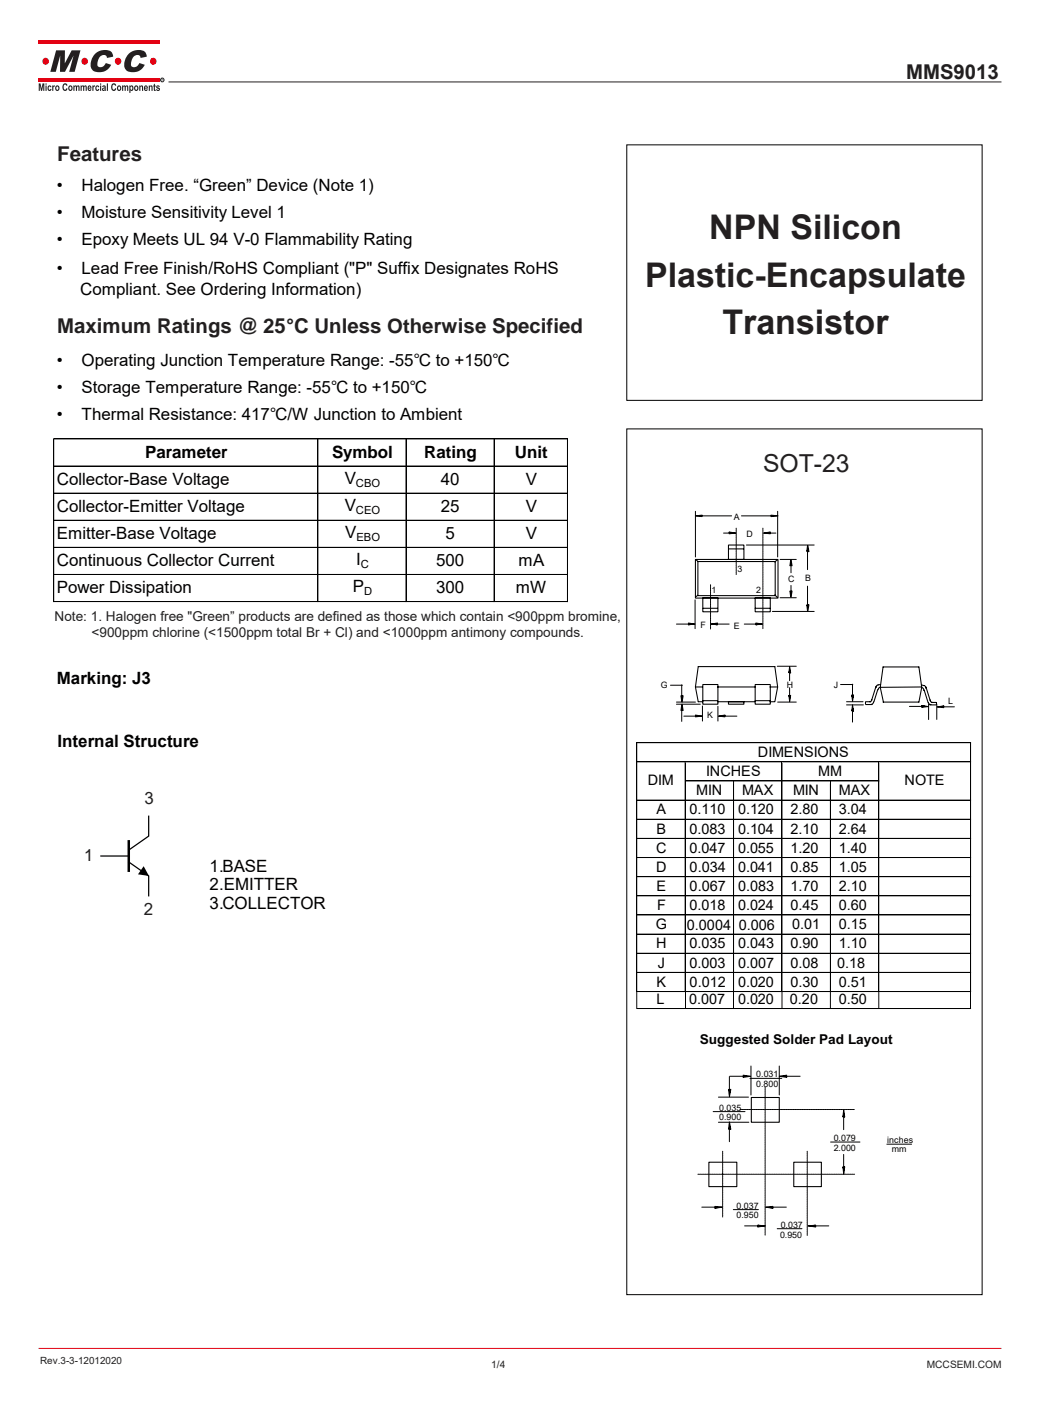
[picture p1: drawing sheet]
<svg xmlns="http://www.w3.org/2000/svg" width="216mm" height="291mm" viewBox="0 0 216 291" stroke-linecap="round" stroke-linejoin="round" font-family="sans-serif">
<g fill="#e30213">
<path d="M8 8.3h25.2v.8h-25.2z"/>
<path d="M8 16.2h25.2v.8h-25.2z"/>
</g>
<g fill="#231f20">
<path d="M8 17.3h.4l.2 1.1 .2-1.1h.4v1.6h-.2v-1.2l-.3 1.2h-.2l-.2-1.2v1.2h-.3zM9.5 17.3h.2v.3h-.2zM9.5 17.8h.2v1.1h-.2zM10 17.9l.4-.2 .3 .4h-.2l-.1-.1a.32 .32 0 0 0-.3 .3 .32 .32 0 0 0 .3 .3l.1-.2 .2 .1a.46 .46 0 0 1-.6 .3 .46 .46 0 0 1-.2-.7zM10.8 17.8h.3v.1l.1-.2 .2 .1-.1 .2-.2 .1v.8h-.3zM11.6 17.9a.51 .51 0 0 1 .8 .4 .51 .51 0 0 1-.8 .4l-.1-.4zM11.8 18.1v.5a.29 .29 0 0 0 .3-.3 .29 .29 0 0 0-.3-.2zM13.2 17.4l.5-.1 .3 .5h-.2l-.2-.2a.53 .53 0 0 0-.4 .5 .53 .53 0 0 0 .4 .5l.2-.3 .2 .1a.55 .55 0 0 1-.7 .5 .55 .55 0 0 1-.3-.8zM14.3 17.9a.51 .51 0 0 1 .8 .4 .51 .51 0 0 1-.8 .4l-.1-.4zM14.5 18.1v.5a.29 .29 0 0 0 .3-.3 .29 .29 0 0 0-.3-.2zM15.2 17.8h.3v.1l.2-.2a.27 .27 0 0 0 .3 .2 .27 .27 0 0 0 .2-.2l.3 .2v1h-.2l-.1-.9-.2 .1v.8h-.2l-.2-.9-.1 .1v.8h-.3zM16.7 17.8h.3v.1l.2-.2a.27 .27 0 0 0 .3 .2 .27 .27 0 0 0 .2-.2l.3 .2v1h-.2l-.1-.9-.2 .1v.8h-.2l-.2-.9-.1 .1v.8h-.3zM18.3 17.9a.44 .44 0 0 1 .6-.1 .44 .44 0 0 1 .1 .6h-.6l.1 .3 .5-.1a.42 .42 0 0 1-.5 .3 .42 .42 0 0 1-.3-.6zM18.5 18l-.1 .2h.4l-.1-.2zM19.2 17.8h.2v.1l.1-.2 .2 .1v.2l-.2 .1-.1 .8h-.2zM19.9 17.9l.5-.2 .2 .4h-.2l-.1-.1a.32 .32 0 0 0-.3 .3 .32 .32 0 0 0 .3 .3l.1-.2 .2 .1a.46 .46 0 0 1-.6 .3 .46 .46 0 0 1-.2-.7zM20.8 17.3h.2v.3h-.2zM20.8 17.8h.2v1.1h-.2zM21.3 17.8a.37 .37 0 0 1 .5-.1 .37 .37 0 0 1 .2 .5v.7l-.2-.1a.35 .35 0 0 1-.6-.2 .35 .35 0 0 1 .4-.4l.1-.2-.5 .1zM21.4 18.5a.2 .2 0 0 0 .4 0 .2 .2 0 0 0-.4 0zM22.2 17.3h.2v1.6h-.2zM23.4 17.4l.5-.1 .2 .5h-.2l-.2-.2a.53 .53 0 0 0-.4 .5 .53 .53 0 0 0 .4 .5l.2-.3 .2 .1a.55 .55 0 0 1-.7 .5 .55 .55 0 0 1-.3-.8zM24.4 17.9a.51 .51 0 0 1 .8 .4 .51 .51 0 0 1-.8 .4l-.1-.4zM24.6 18.1l.1 .5a.29 .29 0 0 0 .3-.3 .29 .29 0 0 0-.4-.2zM25.4 17.8h.2v.1l.2-.2a.27 .27 0 0 0 .3 .2 .27 .27 0 0 0 .3-.2l.2 .2v1h-.2l-.1-.9-.2 .1v.8h-.2l-.1-.9-.2 .1v.8h-.2zM26.9 17.8h.2v.1a.37 .37 0 0 1 .5-.1 .37 .37 0 0 1 .1 .5 .38 .38 0 0 1-.1 .5 .38 .38 0 0 1-.5-.1v.6h-.2zM27.2 18a.32 .32 0 0 0-.1 .4 .32 .32 0 0 0 .3 .2l.1-.4zM28 17.9a.51 .51 0 0 1 .7 .4 .51 .51 0 0 1-.7 .4l-.2-.4zM28.1 18.1l.1 .5a.29 .29 0 0 0 .3-.3 .29 .29 0 0 0-.4-.2zM28.9 17.8h.2v.1l.2-.1a.32 .32 0 0 1 .3 0 .32 .32 0 0 1 .1 .4v.7h-.2v-.8l-.1-.1-.2 .1v.8h-.3zM30 17.9a.44 .44 0 0 1 .6-.1 .44 .44 0 0 1 .1 .6h-.6l.1 .3 .5-.1a.42 .42 0 0 1-.5 .3 .42 .42 0 0 1-.3-.6zM30.2 18l-.1 .2h.4l-.1-.2zM30.9 17.8h.2v.1l.1-.1a.32 .32 0 0 1 .4 0 .32 .32 0 0 1 .1 .4v.7h-.2l-.1-.8-.1-.1-.2 .1v.8h-.2zM31.9 17.5l.3-.1v.4h.1v.2h-.1l.1 .9-.3-.1-.1-.8h-.1zM32.5 17.8l.5-.1 .2 .3-.4-.1-.1 .2a.43 .43 0 0 1 .5 .3 .43 .43 0 0 1-.4 .5l-.3-.1-.1-.2h.6l-.5-.4z"/>
<path d="M11.7 10.5h1.8v2.7l1.4-2.7h1.8l-1.2 4.4h-1.1l.9-3.4-1.8 3.4h-1v-3.4l-.9 3.4h-1.1zM19.7 11.2a2.69 2.69 0 0 1 3.5-.3l.3 .9-1.3 .2a.7 .7 0 0 0-.4-.6 .7 .7 0 0 0-.8 .2 1.98 1.98 0 0 0-.6 2.2 1.12 1.12 0 0 0 1.6-.7l1.1 .4a2.62 2.62 0 0 1-4 1 2.74 2.74 0 0 1 .6-3.3zM26.7 11.2a2.69 2.69 0 0 1 3.5-.3l.3 .9-1.3 .2a.7 .7 0 0 0-.5-.6 .7 .7 0 0 0-.7 .2 1.98 1.98 0 0 0-.6 2.2 1.12 1.12 0 0 0 1.6-.7l1.1 .4a2.62 2.62 0 0 1-4 1 2.74 2.74 0 0 1 .6-3.3z"/>
</g>
<g fill="#e30213">
<circle cx="31.8" cy="12.7" r=".7"/>
<circle cx="24.5" cy="12.7" r=".7"/>
<circle cx="17.6" cy="12.7" r=".7"/>
<circle cx="9.5" cy="12.7" r=".7"/>
</g>
<circle cx="33.7" cy="16.6" r=".38" fill="none" stroke="#231f20" stroke-width=".21"/>
<path d="M33.6 16.4h.2v.2l.1 .2-.2-.2-.1 .2zM33.6 16.4v.2l.2-.1z" fill="#231f20"/>
<path d="M35 17h173" fill="none" stroke="#231f20" stroke-width=".21"/>
<path d="M8 280.1h200" fill="none" stroke="#e30213" stroke-width=".21"/>
<g fill="none" stroke="#000" stroke-width=".21">
<path d="M130.2 30.1h73.8v53.1h-73.8zM11.2 91.1v33.9M11.2 91.2h106.7v33.8M11.2 96.8h106.7M66 91.2v33.8M84.3 91.2v33.8M102.6 91.2v33.8M130.2 89.1h73.8v179.8h-73.8zM11.2 102.4h106.7M11.2 108.1h106.7M11.2 113.7h106.7M11.2 119.3h106.7"/>
<path d="M144.4 106.2v9.5M144.8 107.2h7.2M150.3 110.7h2.2M154 107.2h7.1M155 113.2h14.1M159 110.7h2.1M161.5 106.2v9.5M162 116.2h3.4M164.3 116.6v2.4M167.7 113.6v4.7M11.2 125h106.7M140.5 129.6h3.4"/>
<path d="M144.4 124.6v6M148 129.6h3.4M154.6 129.6h3.4M160.4 127h8.7M161.4 138.4h4M162 124.2h3.4M164 138.8v2.6M164.3 121.6v2.1M167.7 121.7v4.9M132.2 154.2v55.2M132.3 154.3h69.3M132.3 158.2h69.3"/>
<path d="M139.3 142.3h2.4M140.5 145.8h3.9M140.5 146.3h5M141.6 142.3v3.1M141.6 146.6v3.2M142 148.7h3.5M142.3 158.3v51.2M145.9 146.6v3.2M149.1 146.7v3.1M149.5 148.7h3.5M161.5 145.8h3.9M162.4 158.3v51.1"/>
<path d="M164 142.8v2.6M174.6 142.2h2.5M175.8 145.8h3.4M175.8 146.4h3.5M177.1 142.1v3.2M177.1 146.8v3.2M182.5 158.3v51.1M188.9 146.7h3.4M192.9 146.2v3.3M194.6 146.2v3.2M194.7 146.8h3.5M201.6 154.3v55.2"/>
<path d="M132.3 166.2h69.3M132.3 170.2h69.3M132.3 174.1h69.3M132.3 178.1h69.3M142.3 162.2h40.3M152.4 162.3v47.2M172.5 162.3v47.1M132.3 182.1h69.3M132.3 186.1h69.3M132.3 190h69.3M132.3 194h69.3M132.3 198h69.3"/>
<path d="M132.3 202h69.3M132.3 206h69.3M132.3 209.5h69.3M148.1 230.9h6.6M149.2 227.9h6.3M149.2 233.1h6.3M151.5 223.6v3.8M151.5 233.5v3.6M151.6 223.5h3.9M155.8 224h6.6M156 221.4v6M161.8 221.4v6"/>
<path d="M162.3 223.5h3.9M172.5 237.2h6.1M175.2 239.8v3.7M175.2 231v3.6M184.2 237.7h5.1M145.8 250.7h3.9M152.3 251.2h5.2M154.6 254.6h3.9M159.4 250.7h3.9M161.4 255.2h5.2M168.2 254.6h3.9"/>
</g>
<path d="M29.8 179.9l1.1 2-2.2-.3z" fill="#000"/>
<path d="M26.7 174.5v6.6" fill="none" stroke="#000" stroke-width=".52"/>
<path d="M21 177.8h5.7M26.7 179l4.2 2.9v4.2M30.9 169.5v4.2l-4.2 2.9" fill="none" stroke="#000" stroke-width=".26"/>
<path d="M152.9 109.7v9.6M158.4 109.7v20.9M147.6 121.5v9.2M150.1 239.1v13.7M153.7 230.5h23.8M158.9 225.8v30.8M167.7 239.1v17.5M144.9 243.9h32.6" fill="none" stroke="#000" stroke-width=".21" stroke-dasharray=".2 .1"/>
<g fill="none" stroke="#000" stroke-width=".22">
<path d="M144.4 116.2h17.2v8h-17.2zM144.4 116.2l.6 .4M144.5 107.2l1.3 .1M144.9 116.6h16.1v7.1h-16.1zM145.7 107.2h.1M145.7 107.1l-.5 .1 .5 .1M145.8 107l-1.4 .2M145.8 107.1v.1M151.3 113.2h3.2v3h-3.2zM151.3 114h3.1M151.4 110.5l1.4 .2M152 110.7h-.5"/>
<path d="M152 110.7l-.6-.1v.1M152.8 110.7l-1.4 .2M158.7 110.7l1.3 .2M159.5 110.7l.4 .1M159.8 110.7v.1M159.9 110.6l-.5 .1M160 110.5l-1.4 .2M160 110.6v.1M160.1 107l1.5 .2M160.1 107.1v.1M160.2 107.1l.5 .1-.4 .1M160.3 107.2h.1"/>
<path d="M161.4 116.3l-.5 .4M161.4 107.2l-1.3 .1M164.1 117.4l.2-.4 .1 .4M164.2 116.3l-.1 1.2M164.2 117.5h.2M164.2 117.4h.1M164.3 116.2l.2 1.3M167.7 113.4l-.1 1.1M167.7 114.6h.2M167.7 114.4l.1-.4 .1 .5M167.8 113.3l.2 1.3M143 129.4l1.4 .2"/>
<path d="M143 129.6h.6M143 129.6v.1M143.5 129.6l-.5 .2M144.2 129.6l-1.2 .2M144.9 123.6l-.5 .4M146 124.2h3.1v2.9h-3.1zM146 126.3h3M147.7 129.6l1.3 .2M148.9 129.6v.1M149 129.6h-.6l.5 .2M149 129.4l-1.4 .2M149 129.6h.1"/>
<path d="M156.8 124.2h3.2v2.9h-3.2zM156.8 126.3h3.1M157 129.4l1.4 .2M157 129.6h.1M157.1 129.6h.5M157.1 129.6v.1M157.5 129.6l-.4 .2M158.3 129.6l-1.3 .2M160.9 123.6l.5 .4M163.9 139.8h.2M163.9 139.6h.1M164 138.5l.2 1.3"/>
<path d="M164 138.5l-.2 1.2M164.1 139.2v.5M164.1 139.3l-.3 .3M164.1 122.8l.1 1.1M164.2 122.8h.2l-.1 .5-.2-.5M164.2 122.8h.1M164.5 122.8l-.2 1.3M167.6 125.6l.1 1.3M167.7 125.6h.2M167.7 125.8l.1 .3M167.9 125.7l-.1 .5M168 125.6l-.2 1.3"/>
<path d="M141.4 144.5l.2 1.2M141.6 144.5h.1v.5l-.2-.4h.2M141.6 146.4l-.2 1.2M141.6 147.6h.1M141.7 146.3l.2 1.3M141.7 147.5h-.2l.2-.4v.4M141.9 144.5l-.2 1.3M144.4 142.7l.6-4.2h15.9l.6 4.2-.6 3.1M144.4 142.7l.6 3.1h1M144.4 142.7h1.5M144.4 148.5l1.4 .2M144.4 148.6v.1"/>
<path d="M144.5 148.6l.5 .1h-.4M145.7 148.7l-1.3 .2M146 142.2h3.1v4.1h-3.1zM146 145.5h3M149 145.8h7.8M149 142.7h7.8M149.3 148.7l1.3 .2M150 148.7l.6-.1v.1M150.1 148.7h.4M150.6 148.5l-1.4 .2M151.3 145.8h3.2v.5h-3.2zM156.8 142.2h3.2v4.1h-3.2z"/>
<path d="M156.8 145.5h3.1M159.9 145.8h1M159.9 142.7h1.5M163.8 144.4l.2 1.2M163.8 144.5l.3 .5v-.5M163.9 144.5h.1M163.9 144.4h.2M164.2 144.4l-.2 1.4M176.9 144.4l.2 1.1M177 144.5h.1M177 147.6h.1M177 144.4h.2"/>
<path d="M177.1 146.4l.2 1.3M177.1 146.5l-.2 1.2M177.1 147.1l.1 .6h-.2M177.1 147.2l-.2 .4M177.2 144.4l-.1 .5-.2-.4M177.3 144.4l-.2 1.3M179.8 145.8v.5M179.8 145.8h1.1M179.8 146.3h1.3M181.4 145.8v.2l-.4 .3M181.9 142.5l-.8 3-.5 .3M182.3 143.2l-.8 2.6"/>
<path d="M182.5 142.3l-.4 .1-.2 .4M182.9 142.2l-.5 .1M183.4 145.8h7.5l.5-3-.5-4.3h-7.5l-.6 4.3 .7 3M191.4 142.3l.6 .1 .3 .6M191.4 146.5l1.4 .3M191.4 146.6v.2M191.4 142.7l-8.7 .1-.2 .2-.1 .3M191.4 142.8l.4 .3 .1 .3M191.5 146.6l.5 .1-.4 .1M191.9 143.3l.8 2.6M192.3 142.7l.9 2.8M192.7 146.8l-1.3 .1"/>
<path d="M192.8 145.9l.2 .4h.3M193.1 146.4h1.3M193.2 145.4l.2 .4 .3 .1M193.5 145.9h.9M194.5 146v.3M194.8 146.8l1.2 .2M195.4 146.8l.6-.1v.1M195.5 146.8h.4M196 146.6l-1.4 .2M151.3 226.3l.2 1.4M151.5 233l.3 1.6M151.5 233.2l-.2 1.4"/>
<path d="M151.5 234.6h.1M151.5 226.3h.1M151.5 226.4l.1 .5M151.6 233.9v.6M151.6 234l-.1 .4M151.6 226.3v.6M151.8 226.3l-.3 1.5M154.4 223.3l1.4 .2M154.4 223.5v.2M154.4 223.5h.5M155 223.5l-.6 .1M155.9 223.5l-1.5 .3"/>
<path d="M156 228h5.8v5.1h-5.8zM161.8 223.5l1.6 .3M162.7 223.5l.7 .1M163.3 223.5h-.5M163.4 223.3l-1.5 .2M163.4 223.5v.2M175.1 231.9l.2-.5 .1 .6h-.3M175.1 231.9h.1M175.2 230.5l.2 1.5M175.2 230.6l-.1 1.4M147.2 241.4h5.8v5.1h-5.8zM148.5 250.6l1.4 .1"/>
<path d="M148.5 250.7v.2M148.6 250.6l.5 .1M148.6 250.7h.1M149.1 250.8l-.6 .1M150 250.7l-1.5 .3M157.4 254.5l1.4 .1M157.4 254.6v.2M157.5 254.5l.5 .2M157.5 254.6h.1M158.1 254.7l-.7 .1M159 250.7l1.5 .3M159 254.6l-1.6 .2"/>
<path d="M160.5 250.6l-.6 .1M160.5 250.7h.1M160.5 250.6l-1.4 .1M160.5 250.7v.2l-.6-.1M164.9 241.4h5.7v5.1h-5.7zM167.8 254.6l1.6 .2M168.8 254.7l.5 .1M169.3 254.5l-.5 .2M169.3 254.6h.1M169.4 254.5l-1.5 .1M169.4 254.6v.2M175.1 242.4l.1 1.4"/>
<path d="M175.1 242.5l.2 .4M175.1 242.4h.3M175.1 242.5h.1M175.4 242.4l-.1 .6M175.4 242.4l-.2 1.5"/>
</g>
<g font-size="7.1" fill="#231f20">
<text x="147.3" y="49.6">NPN Silicon</text>
<text x="134" y="59.5">Plastic-Encapsulate</text>
<text x="150" y="69.4">Transistor</text>
</g>
<text font-size="5.1" fill="#231f20" x="158.5" y="98.1">SOT-23</text>
<g font-size="4.2" fill="#231f20">
<text x="188.2" y="16.4">MMS9013</text>
<text x="11.9" y="33.4">Features</text>
<text x="11.9" y="69.2">Maximum Ratings @ 25°C Unless Otherwise Specified</text>
</g>
<g font-size="3.5">
<text x="11.8" y="39.6">•</text>
<text x="16.9" y="39.6">Halogen Free. “Green” Device (Note 1)</text>
<text x="11.8" y="45.2">•</text>
<text x="16.9" y="45.2">Moisture Sensitivity Level 1</text>
<text x="11.8" y="50.9">•</text>
<text x="16.9" y="50.9">Epoxy Meets UL 94 V-0 Flammability Rating</text>
<text x="11.8" y="56.9">•</text>
<text x="16.9" y="56.9">Lead Free Finish/RoHS Compliant (&quot;P&quot; Suffix Designates RoHS</text>
<text x="16.7" y="61.3">Compliant. See Ordering Information)</text>
<text x="11.8" y="76">•</text>
<text x="16.9" y="76">Operating Junction Temperature Range: -55℃ to +150℃</text>
<text x="11.8" y="81.7">•</text>
<text x="16.9" y="81.7">Storage Temperature Range: -55℃ to +150℃</text>
<text x="11.8" y="87.3">•</text>
<text x="16.9" y="87.3">Thermal Resistance: 417℃/W Junction to Ambient</text>
<text x="30.1" y="95.1">Parameter</text>
<text x="69" y="95.1">Symbol</text>
<text x="88.1" y="95.1">Rating</text>
<text x="107" y="95.1">Unit</text>
<text x="11.8" y="100.7">Collector-Base Voltage</text>
<text x="71.6" y="100.5">V</text>
<text x="91.5" y="100.7">40</text>
<text x="109.2" y="100.7">V</text>
<text x="11.8" y="106.3">Collector-Emitter Voltage</text>
<text x="71.6" y="106.1">V</text>
<text x="91.5" y="106.3">25</text>
<text x="109.2" y="106.3">V</text>
<text x="11.8" y="111.9">Emitter-Base Voltage</text>
<text x="71.7" y="111.7">V</text>
<text x="92.5" y="111.9">5</text>
<text x="109.2" y="111.9">V</text>
<text x="11.8" y="117.6">Continuous Collector Current</text>
<text x="74" y="117.4">I</text>
<text x="90.6" y="117.6">500</text>
<text x="107.7" y="117.6">mA</text>
<text x="11.8" y="123.2">Power Dissipation</text>
<text x="73.3" y="123">P</text>
<text x="90.6" y="123.2">300</text>
<text x="107.1" y="123.2">mW</text>
<text x="11.8" y="142.1">Marking: J3</text>
<text x="11.9" y="155.1">Internal Structure</text>
<text x="43.5" y="184.9">2.EMITTER</text>
<text x="43.5" y="181.1">1.BASE</text>
<text x="43.5" y="188.8">3.COLLECTOR</text>
</g>
<g font-size="3.5" fill="#231f20">
<text x="30" y="167.1">3</text>
<text x="17.5" y="178.8">1</text>
<text x="29.9" y="190">2</text>
</g>
<g font-size="3">
<text x="146.7" y="161.1">INCHES</text>
<text x="157.4" y="157.1">DIMENSIONS</text>
<text x="170" y="161.1">MM</text>
<text x="134.5" y="163.1">DIM</text>
<text x="144.6" y="165.2">MIN</text>
<text x="154.1" y="165.2">MAX</text>
<text x="164.7" y="165.2">MIN</text>
<text x="174.2" y="165.2">MAX</text>
<text x="187.9" y="163.1">NOTE</text>
<text x="136.3" y="173.1">B</text>
<text x="136.3" y="169.2">A</text>
<text x="143.2" y="173.1">0.083</text>
<text x="143.2" y="169.2">0.110</text>
<text x="153.3" y="173.1">0.104</text>
<text x="153.3" y="169.2">0.120</text>
<text x="164.2" y="173.1">2.10</text>
<text x="164.2" y="169.2">2.80</text>
<text x="174.2" y="173.1">2.64</text>
<text x="174.2" y="169.2">3.04</text>
<text x="136.3" y="177.1">C</text>
<text x="143.2" y="177.1">0.047</text>
<text x="153.3" y="177.1">0.055</text>
<text x="164.2" y="177.1">1.20</text>
<text x="174.2" y="177.1">1.40</text>
<text x="136.3" y="181.1">D</text>
<text x="136.3" y="185.1">E</text>
<text x="143.2" y="181.1">0.034</text>
<text x="143.2" y="185.1">0.067</text>
<text x="153.3" y="181.1">0.041</text>
<text x="153.3" y="185.1">0.083</text>
<text x="164.2" y="181.1">0.85</text>
<text x="164.2" y="185.1">1.70</text>
<text x="174.2" y="181.1">1.05</text>
<text x="174.2" y="185.1">2.10</text>
<text x="136.5" y="189">F</text>
<text x="143.2" y="189">0.018</text>
<text x="153.3" y="189">0.024</text>
<text x="164.2" y="189">0.45</text>
<text x="174.2" y="189">0.60</text>
<text x="136.2" y="193">G</text>
<text x="136.3" y="197">H</text>
<text x="142.7" y="193.2">0.0004 0.006</text>
<text x="143.2" y="197">0.035</text>
<text x="153.3" y="197">0.043</text>
<text x="164.2" y="197">0.90</text>
<text x="164.5" y="193">0.01</text>
<text x="174.2" y="193">0.15</text>
<text x="174.2" y="197">1.10</text>
<text x="136.6" y="201">J</text>
<text x="143.2" y="201">0.003</text>
<text x="153.3" y="201">0.007</text>
<text x="164.2" y="201">0.08</text>
<text x="173.9" y="201">0.18</text>
<text x="136.3" y="204.9">K</text>
<text x="136.3" y="208.5">L</text>
<text x="143.1" y="208.6">0.007</text>
<text x="143.2" y="204.9">0.012</text>
<text x="153.3" y="204.9">0.020</text>
<text x="153.3" y="208.5">0.020</text>
<text x="164.1" y="208.6">0.20</text>
<text x="164.2" y="204.9">0.30</text>
<text x="174.2" y="208.5">0.50</text>
<text x="174.2" y="204.9">0.51</text>
</g>
<g font-size="2.8" fill="#231f20">
<text x="11.3" y="128.9">Note: 1. Halogen free &quot;Green” products are defined as those which contain &lt;900ppm bromine,</text>
<text x="19" y="132.3">&lt;900ppm chlorine (&lt;1500ppm total Br + Cl) and &lt;1000ppm antimony compounds.</text>
</g>
<text font-size="2.8" x="145.4" y="216.7">Suggested Solder Pad Layout</text>
<g font-size="2.3">
<text x="73.9" y="101.1">CBO</text>
<text x="73.9" y="106.8">CEO</text>
<text x="74" y="112.4">EBO</text>
<text x="74.9" y="118">C</text>
<text x="75.6" y="123.7">D</text>
</g>
<g font-size="2.1" fill="#231f20">
<text x="8.3" y="283.3">Rev.3-3-12012020</text>
<text x="102" y="284.1">1/4</text>
<text x="192.5" y="284.1">MCCSEMI.COM</text>
</g>
<g font-size="1.8">
<text x="152.4" y="108">A</text>
<text x="155" y="111.5">D</text>
<text x="153.2" y="118.7">3</text>
<text x="147.8" y="123.2">1</text>
<text x="157.1" y="123.2">2</text>
<text x="163.7" y="120.9">C</text>
<text x="167.2" y="120.6">B</text>
<text x="145.5" y="130.5">F</text>
<text x="152.4" y="130.6">E</text>
<text x="137.3" y="142.9">G</text>
<text x="163.4" y="142.8">H</text>
<text x="173.2" y="143">J</text>
<text x="146.9" y="149.2">K</text>
<text x="197" y="146.3">L</text>
<text x="157.1" y="225.8">0.800</text>
<text x="157.1" y="223.6">0.031</text>
<text x="149.4" y="230.7">0.035</text>
<text x="149.4" y="232.7">0.900</text>
<text x="173.1" y="239">2.000</text>
<text x="173.2" y="237.1">0.079</text>
<text x="184.3" y="237.5">inches</text>
<text x="185.2" y="239.3">mm</text>
<text x="153" y="251.1">0.037</text>
<text x="153" y="253">0.950</text>
<text x="162" y="257.1">0.950</text>
<text x="162.2" y="255.1">0.037</text>
</g>
</svg>
